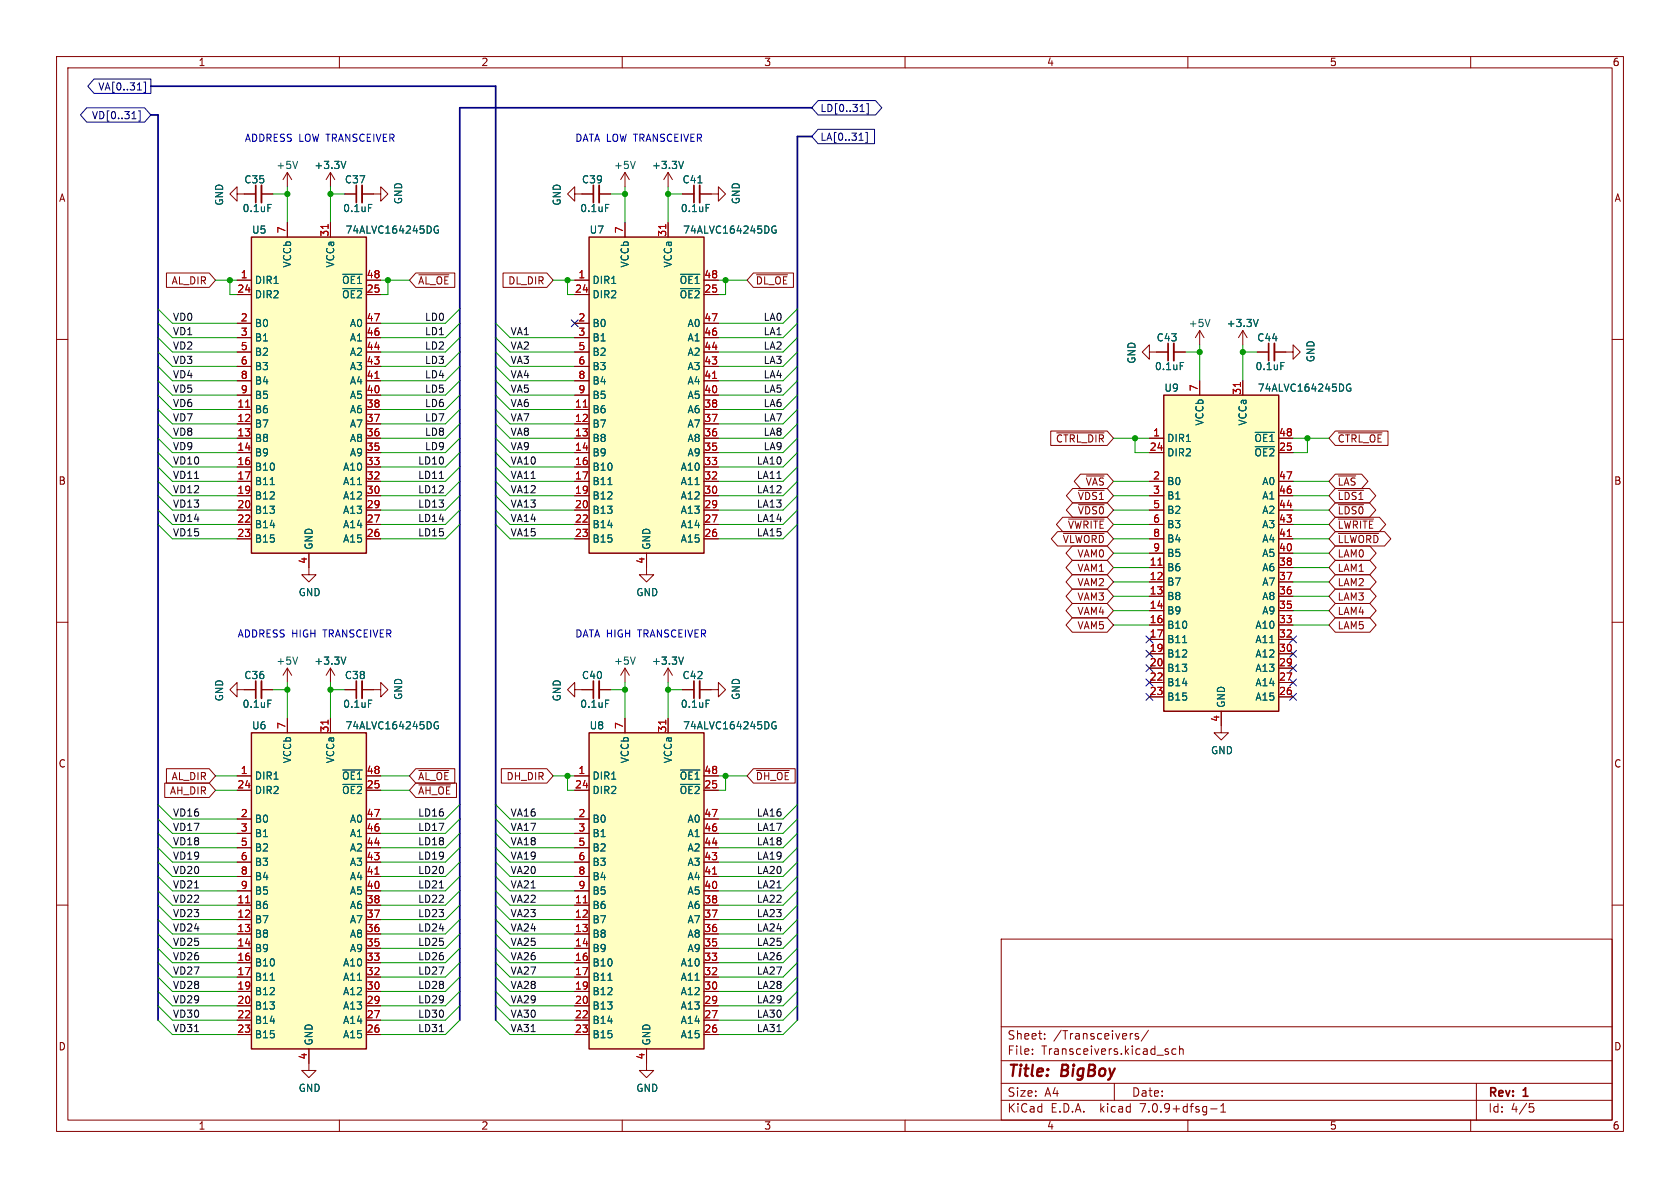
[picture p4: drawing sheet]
<svg xmlns="http://www.w3.org/2000/svg" width="297mm" height="210mm" viewBox="0 0 297 210" stroke-linecap="round" stroke-linejoin="round" font-family="sans-serif">
<g fill="none" stroke="#840000" stroke-width=".18">
<path d="M10 10h277v190h-277zM12 12h273v186h-273zM60 10v2M110 10v2M160 10v2M210 10v2M260 10v2M41.9 34.3v-1.3l-1.3 1.3 1.3 1.3v-1.3h3.3M46.2 34.3h2.1M50.8 30.5v2.5M50.8 39.4v2.5M50.8 30.5l-.8 1.3"/>
<path d="M50.8 30.5l.8 1.3M58.4 30.5v2.5M58.4 39.4v2.5M58.4 30.5l-.7 1.3M58.4 30.5l.8 1.3M61 34.3h2M64 34.3h3.3v-1.3l1.3 1.3-1.3 1.3v-1.3M101.6 34.3v-1.3l-1.3 1.3 1.3 1.3v-1.3h3.3M105.9 34.3h2M110.5 30.5v2.5M110.5 39.4v2.5M110.5 30.5l-.8 1.3"/>
<path d="M110.5 30.5l.8 1.3M118.1 30.5v2.5M118.1 39.4v2.5M118.1 30.5l-.8 1.3M118.1 30.5l.8 1.3M120.6 34.3h2.1M123.7 34.3h3.3v-1.3l1.3 1.3-1.3 1.3v-1.3M10 60h2M29.4 48.3h7.6l1.1 1.2-1.1 1.3h-7.6zM41.9 49.5h2.5M41.9 57.2h2.5M41.9 52.1h2.5"/>
<path d="M41.9 59.7h2.5M64.8 49.5h2.5M64.8 57.2h2.5M64.8 52.1h2.5M64.8 59.7h2.5M73.5 48.3h6.9v2.5h-6.9l-1.1-1.3zM74 48.6h5.4M88.9 48.3h7.8l1.1 1.2-1.1 1.3h-7.8zM101.6 49.5h2.5M101.6 57.2h2.5M101.6 52.1h2.5M101.6 59.7h2.5"/>
<path d="M124.5 49.5h2.5M124.5 57.2h2.5M124.5 52.1h2.5M124.5 59.7h2.5M133.2 48.3h7.1v2.5h-7.1l-1.1-1.3zM133.7 48.6h5.5M212.1 58.4l-.8 1.3M212.1 58.4v2.6M212.1 58.4l.8 1.3M219.7 58.4l-.8 1.3M219.7 58.4v2.6M219.7 58.4l.8 1.3"/>
<path d="M285 60h2M41.9 62.2h2.5M41.9 72.4h2.5M41.9 74.9h2.5M41.9 77.5h2.5M41.9 69.9h2.5M41.9 67.3h2.5M41.9 64.8h2.5M64.8 62.2h2.5M64.8 72.4h2.5M64.8 74.9h2.5M64.8 77.5h2.5"/>
<path d="M64.8 69.9h2.5M64.8 67.3h2.5M64.8 64.8h2.5M101.6 62.2h2.5M101.6 72.4h2.5M101.6 74.9h2.5M101.6 77.5h2.5M101.6 69.9h2.5M101.6 67.3h2.5M101.6 64.8h2.5M124.5 62.2h2.5M124.5 72.4h2.5"/>
<path d="M124.5 74.9h2.5M124.5 77.5h2.5M124.5 69.9h2.5M124.5 67.3h2.5M124.5 64.8h2.5M185.8 76.2h9.9l1.1 1.3-1.1 1.2h-9.9zM186.8 76.5h8.4M203.2 62.2v-1.2l-1.3 1.2 1.3 1.3v-1.3h3.3M203.2 77.5h2.5M207.5 62.2h2M212.1 67.3v2.6M219.7 67.3v2.6"/>
<path d="M222.2 62.2h2.1M225.3 62.2h3.3v-1.2l1.3 1.2-1.3 1.3v-1.3M226.1 77.5h2.5M236.1 76.2h9.3v2.5h-9.3l-1.2-1.2zM236.6 76.5h7.7M41.9 80h2.5M41.9 82.6h2.5M41.9 85.1h2.5M41.9 87.6h2.5M41.9 90.2h2.5M41.9 92.7h2.5M41.9 95.3h2.5"/>
<path d="M54.6 97.8v3.8h1.3l-1.3 1.3-1.3-1.3h1.3M64.8 80h2.5M64.8 82.6h2.5M64.8 85.1h2.5M64.8 87.6h2.5M64.8 90.2h2.5M64.8 92.7h2.5M64.8 95.3h2.5M101.6 80h2.5M101.6 82.6h2.5M101.6 85.1h2.5M101.6 87.6h2.5"/>
<path d="M101.6 90.2h2.5M101.6 92.7h2.5M101.6 95.3h2.5M114.3 97.8v3.8h1.3l-1.3 1.3-1.3-1.3h1.3M124.5 80h2.5M124.5 82.6h2.5M124.5 85.1h2.5M124.5 87.6h2.5M124.5 90.2h2.5M124.5 92.7h2.5M124.5 95.3h2.5M187 94h8.7l1.1 1.3-1.1 1.2h-8.7l-1.1-1.2z"/>
<path d="M187.9 91.4h7.8l1.1 1.3-1.1 1.3h-7.8l-1.1-1.3zM188 94.3h7.2M188.9 91.8h6.3M189.6 99.1h6.1l1.1 1.2-1.1 1.3h-6.1l-1.1-1.3zM189.6 96.5h6.1l1.1 1.3-1.1 1.3h-6.1l-1.1-1.3zM189.6 88.9h6.1l1.1 1.3-1.1 1.2h-6.1l-1.1-1.2zM189.6 86.4h6.1l1.1 1.2-1.1 1.3h-6.1l-1.1-1.3zM190.7 89.2h4.5M190.7 86.7h4.5M191 83.8h4.7l1.1 1.3-1.1 1.3h-4.7l-1.1-1.3zM192.1 84.1h3.1M203.2 80h2.5"/>
<path d="M203.2 85.1h2.5M203.2 87.6h2.5M203.2 90.2h2.5M203.2 92.7h2.5M203.2 95.3h2.5M203.2 97.8h2.5M226.1 80h2.5M226.1 85.1h2.5M226.1 87.6h2.5M226.1 90.2h2.5M226.1 92.7h2.5M226.1 95.3h2.5"/>
<path d="M226.1 97.8h2.5M236.1 83.8h4.6l1.1 1.3-1.1 1.3h-4.6l-1.2-1.3zM236.1 88.9h6l1.1 1.3-1.1 1.2h-6l-1.2-1.2zM236.1 91.4h7.8l1.1 1.3-1.1 1.3h-7.8l-1.2-1.3zM236.1 94h8.7l1.1 1.3-1.1 1.2h-8.7l-1.2-1.2zM236.1 86.4h6l1.1 1.2-1.1 1.3h-6l-1.2-1.3zM236.1 99.1h6.1l1.1 1.2-1.1 1.3h-6.1l-1.2-1.3zM236.1 96.5h6.1l1.1 1.3-1.1 1.3h-6.1l-1.2-1.3zM236.6 84.1h3.1M236.6 89.2h4.5M236.6 91.8h6.2M236.6 86.7h4.5"/>
<path d="M236.6 94.3h7.1M10 110h2M50.8 118.1v2.6M50.8 118.1l-.8 1.3M50.8 118.1l.8 1.3M58.4 118.1v2.6M58.4 118.1l-.7 1.3M58.4 118.1l.8 1.3M110.5 118.1v2.6M110.5 118.1l-.8 1.3M110.5 118.1l.8 1.3M118.1 118.1v2.6"/>
<path d="M118.1 118.1l-.8 1.3M118.1 118.1l.8 1.3M189.6 104.1h6.1l1.1 1.3-1.1 1.3h-6.1l-1.1-1.3zM189.6 101.6h6.1l1.1 1.3-1.1 1.2h-6.1l-1.1-1.2zM189.6 109.2h6.1l1.1 1.3-1.1 1.3h-6.1l-1.1-1.3zM189.6 106.7h6.1l1.1 1.3-1.1 1.2h-6.1l-1.1-1.2zM203.2 100.3h2.5M203.2 102.9h2.5M203.2 105.4h2.5M203.2 108h2.5M203.2 110.5h2.5M203.2 113h2.5"/>
<path d="M203.2 115.6h2.5M203.2 118.1h2.5M226.1 100.3h2.5M226.1 102.9h2.5M226.1 105.4h2.5M226.1 108h2.5M226.1 110.5h2.5M226.1 113h2.5M226.1 115.6h2.5M226.1 118.1h2.5M236.1 109.2h6.1l1.1 1.3-1.1 1.3h-6.1l-1.2-1.3zM236.1 104.1h6.1l1.1 1.3-1.1 1.3h-6.1l-1.2-1.3z"/>
<path d="M236.1 101.6h6.1l1.1 1.3-1.1 1.2h-6.1l-1.2-1.2zM236.1 106.7h6.1l1.1 1.3-1.1 1.2h-6.1l-1.2-1.2zM285 110h2M29.1 138.4h7.9l1.1 1.3-1.1 1.3h-7.9zM29.4 135.9h7.6l1.1 1.3-1.1 1.2h-7.6zM41.9 121.9v-1.2l-1.3 1.2 1.3 1.3v-1.3h3.3M41.9 137.2h2.5M41.9 139.7h2.5M46.2 121.9h2.1M50.8 127v2.5M58.4 127v2.5M61 121.9h2"/>
<path d="M64 121.9h3.3v-1.2l1.3 1.2-1.3 1.3v-1.3M64.8 137.2h2.5M64.8 139.7h2.5M73.5 138.4h7.2v2.6h-7.2l-1.1-1.3zM73.5 135.9h6.9v2.5h-6.9l-1.1-1.2zM74 138.7h5.7M74 136.2h5.4M88.6 135.9h8.1l1.1 1.3-1.1 1.2h-8.1zM101.6 121.9v-1.2l-1.3 1.2 1.3 1.3v-1.3h3.3M101.6 137.2h2.5M101.6 139.7h2.5M105.9 121.9h2"/>
<path d="M110.5 127v2.5M118.1 127v2.5M120.6 121.9h2.1M123.7 121.9h3.3v-1.2l1.3 1.2-1.3 1.3v-1.3M124.5 137.2h2.5M124.5 139.7h2.5M133.2 135.9h7.4v2.5h-7.4l-1.1-1.2zM133.7 136.2h5.8M203.2 120.7h2.5M203.2 123.2h2.5M215.9 125.7v3.8h1.3l-1.3 1.3-1.3-1.3h1.3M226.1 120.7h2.5"/>
<path d="M226.1 123.2h2.5M10 160h2M41.9 144.8h2.5M41.9 147.3h2.5M41.9 157.5h2.5M41.9 154.9h2.5M41.9 152.4h2.5M41.9 149.9h2.5M64.8 144.8h2.5M64.8 147.3h2.5M64.8 157.5h2.5M64.8 154.9h2.5"/>
<path d="M64.8 152.4h2.5M64.8 149.9h2.5M101.6 144.8h2.5M101.6 147.3h2.5M101.6 157.5h2.5M101.6 154.9h2.5M101.6 152.4h2.5M101.6 149.9h2.5M124.5 144.8h2.5M124.5 147.3h2.5M124.5 157.5h2.5M124.5 154.9h2.5"/>
<path d="M124.5 152.4h2.5M124.5 149.9h2.5M285 160h2M41.9 160h2.5M41.9 162.6h2.5M41.9 165.1h2.5M41.9 167.6h2.5M41.9 170.2h2.5M41.9 172.7h2.5M41.9 175.3h2.5M41.9 177.8h2.5M64.8 160h2.5"/>
<path d="M64.8 162.6h2.5M64.8 165.1h2.5M64.8 167.6h2.5M64.8 170.2h2.5M64.8 172.7h2.5M64.8 175.3h2.5M64.8 177.8h2.5M101.6 160h2.5M101.6 162.6h2.5M101.6 165.1h2.5M101.6 167.6h2.5M101.6 170.2h2.5"/>
<path d="M101.6 172.7h2.5M101.6 175.3h2.5M101.6 177.8h2.5M124.5 160h2.5M124.5 162.6h2.5M124.5 165.1h2.5M124.5 167.6h2.5M124.5 170.2h2.5M124.5 172.7h2.5M124.5 175.3h2.5M124.5 177.8h2.5M177 166h108v32h-108z"/>
<path d="M41.9 180.3h2.5M41.9 182.9h2.5M54.6 185.4v3.8h1.3l-1.3 1.3-1.3-1.3h1.3M60 198v2M64.8 180.3h2.5M64.8 182.9h2.5M101.6 180.3h2.5M101.6 182.9h2.5M110 198v2M114.3 185.4v3.8h1.3l-1.3 1.3-1.3-1.3h1.3M124.5 180.3h2.5M124.5 182.9h2.5"/>
<path d="M160 198v2M177 194.5h108M177 191.5h108M177 187.5h108M177 181.5h108M182.5 186.3v.1M182.5 185.5v.1M184.7 183.6v.1M184.7 182.8v.1M197 191.5v3M200.1 182.7h.1M201.2 182.8l-.3-.1-.2 .2v.2l.5 .2v.3h-.5"/>
<path d="M203 182.1l-1.3 2M206.4 185.9l.2 .2-.2 .3M206.4 185.4l.1 .1M207.9 185.5l-.4-.1-.3 .3v.4l.1 .2h.6M208.5 185.5l.2-.1 .4 .1 .1 .9M208.5 184.9v1.5M210 198v2M214 196h1.2M215.8 196.6h.9M215.8 195.5l.4-.4v1.5M260 198v2M261 191.5v6.5"/>
<path d="M270.4 195.1h.7M270.5 195.7h.4l.3 .3-.2 .5-.5 .1"/>
</g>
<path d="M46.2 32.8v3M64 32.8v3M105.9 32.8v3M123.7 32.8v3M207.5 60.7v3.1M225.3 60.7v3.1M46.2 120.4v3M64 120.4v3M105.9 120.4v3M123.7 120.4v3" fill="none" stroke="#840000" stroke-width=".33"/>
<path d="M45.2 32.8v3M63 32.8v3M104.9 32.8v3M122.7 32.8v3M206.5 60.7v3.1M224.3 60.7v3.1M45.2 120.4v3M63 120.4v3M104.9 120.4v3M122.7 120.4v3" fill="none" stroke="#840000" stroke-width=".3"/>
<g fill="none" stroke="#006464" stroke-width=".18">
<path d="M47.4 36.1h.6M52.6 28.5l-.4 1.3M61.1 28.5l-.4 1.3M65.1 36.1h.6M107.1 36.1h.6M112.3 28.5l-.4 1.3M120.8 28.5l-.4 1.3M123.4 32.3h.7M124.8 36.1h.6M60.6 51h3.4M60.6 48.5h3.4M77.5 40a.59 .59 0 0 0-.8 .6 .59 .59 0 0 0 .8 .6v-.5h-.2"/>
<path d="M120.3 51h3.4M120.3 48.5h3.4M137.2 40a.59 .59 0 0 0-.8 .6 .59 .59 0 0 0 .8 .6v-.5h-.2M213.9 56.5l-.4 1.2M222.4 56.5l-.4 1.2M208.7 64.1h.6M221.9 79h3.4M221.9 76.4h3.4M226.4 64.1h.6M238.8 68a.59 .59 0 0 0-.8 .5 .59 .59 0 0 0 .8 .6v-.5h-.2M47.8 85.7h.7M107.5 85.7h.7"/>
<path d="M52.6 116.1l-.4 1.3M61.1 116.1l-.4 1.3M112.3 116.1l-.4 1.3M120.8 116.1l-.4 1.3M209.1 113.6h.7M47.4 123.8h.6M60.6 138.7h3.4M60.6 136.1h3.4M65.1 123.8h.6M77.5 127.6a.59 .59 0 0 0-.8 .6 .59 .59 0 0 0 .8 .6v-.5h-.2M107.1 123.8h.6M120.3 138.7h3.4"/>
<path d="M120.3 136.1h3.4M124.8 123.8h.6M137.2 127.6a.59 .59 0 0 0-.8 .6 .59 .59 0 0 0 .8 .6v-.5h-.2M47.8 173.3h.7M107.5 173.3h.7"/>
</g>
<g fill="#ffffc2" stroke="#ffffc2" stroke-width=".18">
<path d="M104.1 129.5h20.4v55.9h-20.4z"/>
<path d="M44.4 41.9h20.4v55.9h-20.4z"/>
<path d="M44.4 129.5h20.4v55.9h-20.4z"/>
<path d="M104.1 41.9h20.4v55.9h-20.4z"/>
<path d="M205.7 69.9h20.4v55.8h-20.4z"/>
</g>
<path d="M44.4 41.9h20.4v55.9h-20.4zM104.1 41.9h20.4v55.9h-20.4zM205.7 69.9h20.4v55.8h-20.4zM44.4 129.5h20.4v55.9h-20.4zM104.1 129.5h20.4v55.9h-20.4z" fill="none" stroke="#840000" stroke-width=".25"/>
<g fill="none" stroke="#a90000" stroke-width=".18">
<path d="M58 39.7v.7M117.7 39.7v.7M43.4 72h.7M66.3 66.9h.7M103.1 72h.7M126 66.9h.7M219.3 67.6v.7M204.7 99.9h.7M227.6 94.8h.7M58 127.3v.7M117.7 127.3v.7M43.4 159.6h.7"/>
<path d="M66.3 154.5h.7M103.1 159.6h.7M126 154.5h.7"/>
</g>
<g fill="none" stroke="#000084" stroke-width=".18">
<path d="M15.3 19h10.3l1.1 1.3-1.1 1.3h-10.3l-1.1-1.3zM16.6 14h10.1v2.5h-10.1l-1.1-1.3zM24.5 19.6h.3v1.8h-.3M25.4 14.5h.3v1.8h-.3M144.6 17.8h10.2l1.1 1.3-1.1 1.2h-10.2l-1.1-1.2zM152.1 19.7h.7M153.2 18.3h.3v1.8h-.3M23.3 21h.8M144.6 22.9h10v2.5h-10l-1.1-1.3zM151.9 24.8h.7M153 23.4h.3v1.8h-.3M101 56.5l1.2 1.3"/>
<path d="M102.2 56.5l-1.2 1.3M202.6 115l1.2 1.2M202.6 117.5l1.2 1.2M202.6 112.4l1.2 1.2M203.8 115l-1.2 1.2M203.8 117.5l-1.2 1.2M203.8 112.4l-1.2 1.2M228 115l1.2 1.2M228 112.4l1.2 1.2M228 117.5l1.2 1.2M229.2 115l-1.2 1.2M229.2 112.4l-1.2 1.2"/>
<path d="M229.2 117.5l-1.2 1.2M202.6 122.6l1.2 1.2M202.6 120l1.2 1.3M203.8 122.6l-1.2 1.2M203.8 120l-1.2 1.3M228 122.6l1.2 1.2M228 120l1.2 1.3M229.2 122.6l-1.2 1.2M229.2 120l-1.2 1.3"/>
</g>
<path d="M77.7 84.6h.7M77.7 157h.7M77.7 182.4h.7" fill="none" stroke="#0f0f0f" stroke-width=".18"/>
<path d="M26.7 15.2h60.9v165.1M143.5 19.1h-62.2v161.2M26.7 20.3h1.2v160M143.5 24.1h-2.5v156.2" fill="none" stroke="#000084" stroke-width=".3"/>
<g fill="none" stroke="#009600" stroke-width=".18">
<path d="M48.3 34.3h2.5M50.8 33v6.4M58.4 34.3h2.6M58.4 33v6.4M107.9 34.3h2.6M110.5 33v6.4M118.1 34.3h2.5M118.1 33v6.4M27.9 59.7l2.6 2.5h11.4M27.9 57.2l2.6 2.5h11.4M27.9 54.6l2.6 2.6h11.4M38.1 49.5h3.8"/>
<path d="M40.6 49.5v2.6h1.3M67.3 49.5h5.1M68.6 49.5v2.6h-1.3M81.3 59.7l-2.6 2.5h-11.4M81.3 57.2l-2.6 2.5h-11.4M81.3 54.6l-2.6 2.6h-11.4M87.6 59.7l2.6 2.5h11.4M87.6 57.2l2.6 2.5h11.4M97.8 49.5h3.8M100.3 49.5v2.6h1.3M127 49.5h5.1M128.3 49.5v2.6h-1.3"/>
<path d="M141 59.7l-2.6 2.5h-11.4M141 57.2l-2.6 2.5h-11.4M141 54.6l-2.6 2.6h-11.4M27.9 62.2l2.6 2.6h11.4M27.9 69.9l2.6 2.5h11.4M27.9 67.3l2.6 2.6h11.4M27.9 64.8l2.6 2.5h11.4M27.9 77.5l2.6 2.5h11.4M27.9 74.9l2.6 2.6h11.4M27.9 72.4l2.6 2.5h11.4M81.3 62.2l-2.6 2.6h-11.4M81.3 69.9l-2.6 2.5h-11.4"/>
<path d="M81.3 67.3l-2.6 2.6h-11.4M81.3 64.8l-2.6 2.5h-11.4M81.3 77.5l-2.6 2.5h-11.4M81.3 74.9l-2.6 2.6h-11.4M81.3 72.4l-2.6 2.5h-11.4M87.6 62.2l2.6 2.6h11.4M87.6 69.9l2.6 2.5h11.4M87.6 67.3l2.6 2.6h11.4M87.6 64.8l2.6 2.5h11.4M87.6 77.5l2.6 2.5h11.4M87.6 74.9l2.6 2.6h11.4M87.6 72.4l2.6 2.5h11.4"/>
<path d="M141 62.2l-2.6 2.6h-11.4M141 69.9l-2.6 2.5h-11.4M141 67.3l-2.6 2.6h-11.4M141 64.8l-2.6 2.5h-11.4M141 77.5l-2.6 2.5h-11.4M141 74.9l-2.6 2.6h-11.4M141 72.4l-2.6 2.5h-11.4M196.8 77.5h6.4M200.7 77.5v2.5h2.5M209.5 62.2h2.6M212.1 61v6.3M219.7 62.2h2.5"/>
<path d="M219.7 61v6.3M228.6 77.5h6.3M231.1 77.5v2.5h-2.5M27.9 82.6l2.6 2.5h11.4M27.9 85.1l2.6 2.5h11.4M27.9 92.7l2.6 2.6h11.4M27.9 90.2l2.6 2.5h11.4M27.9 80l2.6 2.6h11.4M27.9 87.6l2.6 2.6h11.4M81.3 82.6l-2.6 2.5h-11.4M81.3 85.1l-2.6 2.5h-11.4M81.3 92.7l-2.6 2.6h-11.4"/>
<path d="M81.3 90.2l-2.6 2.5h-11.4M81.3 80l-2.6 2.6h-11.4M81.3 87.6l-2.6 2.6h-11.4M87.6 82.6l2.6 2.5h11.4M87.6 85.1l2.6 2.5h11.4M87.6 92.7l2.6 2.6h11.4M87.6 90.2l2.6 2.5h11.4M87.6 80l2.6 2.6h11.4M87.6 87.6l2.6 2.6h11.4M141 82.6l-2.6 2.5h-11.4M141 85.1l-2.6 2.5h-11.4M141 92.7l-2.6 2.6h-11.4"/>
<path d="M141 90.2l-2.6 2.5h-11.4M141 80l-2.6 2.6h-11.4M141 87.6l-2.6 2.6h-11.4M196.8 85.1h6.4M196.8 87.6h6.4M196.8 95.3h6.4M196.8 92.7h6.4M196.8 97.8h6.4M196.8 90.2h6.4M228.6 85.1h6.3M228.6 87.6h6.3M228.6 95.3h6.3"/>
<path d="M228.6 92.7h6.3M228.6 97.8h6.3M228.6 90.2h6.3M196.8 105.4h6.4M196.8 102.9h6.4M196.8 100.3h6.4M196.8 108h6.4M196.8 110.5h6.4M228.6 105.4h6.3M228.6 102.9h6.3M228.6 100.3h6.3M228.6 108h6.3"/>
<path d="M228.6 110.5h6.3M38.1 137.2h3.8M38.1 139.7h3.8M48.3 121.9h2.5M50.8 120.7v6.3M58.4 121.9h2.6M58.4 120.7v6.3M67.3 137.2h5.1M67.3 139.7h5.1M97.8 137.2h3.8M100.3 137.2v2.5h1.3M107.9 121.9h2.6"/>
<path d="M110.5 120.7v6.3M118.1 120.7v6.3M118.1 121.9h2.5M127 137.2h5.1M128.3 137.2v2.5h-1.3M27.9 154.9l2.6 2.6h11.4M27.9 157.5l2.6 2.5h11.4M27.9 152.4l2.6 2.5h11.4M27.9 149.9l2.6 2.5h11.4M27.9 147.3l2.6 2.6h11.4M27.9 142.2l2.6 2.6h11.4M27.9 144.8l2.6 2.5h11.4"/>
<path d="M81.3 154.9l-2.6 2.6h-11.4M81.3 157.5l-2.6 2.5h-11.4M81.3 152.4l-2.6 2.5h-11.4M81.3 149.9l-2.6 2.5h-11.4M81.3 147.3l-2.6 2.6h-11.4M81.3 142.2l-2.6 2.6h-11.4M81.3 144.8l-2.6 2.5h-11.4M87.6 154.9l2.6 2.6h11.4M87.6 157.5l2.6 2.5h11.4M87.6 152.4l2.6 2.5h11.4M87.6 149.9l2.6 2.5h11.4M87.6 147.3l2.6 2.6h11.4"/>
<path d="M87.6 142.2l2.6 2.6h11.4M87.6 144.8l2.6 2.5h11.4M141 154.9l-2.6 2.6h-11.4M141 157.5l-2.6 2.5h-11.4M141 152.4l-2.6 2.5h-11.4M141 149.9l-2.6 2.5h-11.4M141 147.3l-2.6 2.6h-11.4M141 142.2l-2.6 2.6h-11.4M141 144.8l-2.6 2.5h-11.4M27.9 167.6l2.6 2.6h11.4M27.9 172.7l2.6 2.6h11.4M27.9 165.1l2.6 2.5h11.4"/>
<path d="M27.9 162.6l2.6 2.5h11.4M27.9 177.8l2.6 2.5h11.4M27.9 175.3l2.6 2.5h11.4M27.9 170.2l2.6 2.5h11.4M27.9 160l2.6 2.6h11.4M81.3 167.6l-2.6 2.6h-11.4M81.3 172.7l-2.6 2.6h-11.4M81.3 165.1l-2.6 2.5h-11.4M81.3 162.6l-2.6 2.5h-11.4M81.3 177.8l-2.6 2.5h-11.4M81.3 175.3l-2.6 2.5h-11.4M81.3 170.2l-2.6 2.5h-11.4"/>
<path d="M81.3 160l-2.6 2.6h-11.4M87.6 167.6l2.6 2.6h11.4M87.6 172.7l2.6 2.6h11.4M87.6 165.1l2.6 2.5h11.4M87.6 162.6l2.6 2.5h11.4M87.6 177.8l2.6 2.5h11.4M87.6 175.3l2.6 2.5h11.4M87.6 170.2l2.6 2.5h11.4M87.6 160l2.6 2.6h11.4M141 167.6l-2.6 2.6h-11.4M141 172.7l-2.6 2.6h-11.4M141 165.1l-2.6 2.5h-11.4"/>
<path d="M141 162.6l-2.6 2.5h-11.4M141 177.8l-2.6 2.5h-11.4M141 175.3l-2.6 2.5h-11.4M141 170.2l-2.6 2.5h-11.4M141 160l-2.6 2.6h-11.4M27.9 180.3l2.6 2.6h11.4M81.3 180.3l-2.6 2.6h-11.4M87.6 180.3l2.6 2.6h11.4M141 180.3l-2.6 2.6h-11.4"/>
</g>
<g fill="#009600" stroke="#009600" stroke-width=".18">
<circle cx="200.7" cy="77.5" r=".46"/>
<circle cx="231.1" cy="77.5" r=".46"/>
<circle cx="219.7" cy="62.2" r=".46"/>
<circle cx="212.1" cy="62.2" r=".46"/>
<circle cx="50.8" cy="121.9" r=".46"/>
<circle cx="58.4" cy="121.9" r=".46"/>
<circle cx="40.6" cy="49.5" r=".46"/>
<circle cx="58.4" cy="34.3" r=".46"/>
<circle cx="50.8" cy="34.3" r=".46"/>
<circle cx="110.5" cy="121.9" r=".46"/>
<circle cx="68.6" cy="49.5" r=".46"/>
<circle cx="100.3" cy="137.2" r=".46"/>
<circle cx="128.3" cy="49.5" r=".46"/>
<circle cx="128.3" cy="137.2" r=".46"/>
<circle cx="118.1" cy="121.9" r=".46"/>
<circle cx="100.3" cy="49.5" r=".46"/>
<circle cx="110.5" cy="34.3" r=".46"/>
<circle cx="118.1" cy="34.3" r=".46"/>
</g>
<g font-size="2.8" fill="#840000">
<text x="178" y="190.9">Title:</text>
<text x="187.7" y="190.9">BigBoy</text>
</g>
<g font-size="2.1" fill="#840000">
<text x="178" y="184">Sheet:</text>
<text x="186.2" y="184">/Transceivers/</text>
<text x="178" y="186.7">File:</text>
<text x="184.1" y="186.7">Transceivers.kicad_sch</text>
<text x="178" y="196.9">KiCad</text>
<text x="178" y="194.1">Size:</text>
<text x="184.7" y="194.1">A4</text>
<text x="185.7" y="196.9">E.D.A.</text>
<text x="194.6" y="196.9">kicad</text>
<text x="200" y="194.1">Date:</text>
<text x="201.8" y="196.9">7.0.9+dfsg-1</text>
<text x="263" y="194.3">Rev:</text>
<text x="263" y="196.9">Id:</text>
<text x="267.1" y="196.9">4/5</text>
<text x="269.4" y="194.3">1</text>
</g>
<g font-size="1.8" fill="#840000">
<text x="35" y="11.9">1</text>
<text x="85" y="11.9">2</text>
<text x="135" y="11.9">3</text>
<text x="185" y="11.9">4</text>
<text x="235" y="11.9">5</text>
<text x="285" y="11.9">6</text>
<text x="10.3" y="35.9">A</text>
<text x="285.3" y="35.9">A</text>
<text x="30.2" y="50.5">AL_DIR</text>
<text x="73.8" y="50.5">~{AL_OE}</text>
<text x="89.7" y="50.5">DL_DIR</text>
<text x="133.5" y="50.5">~{DL_OE}</text>
<text x="186.6" y="78.4">~{CTRL_DIR}</text>
<text x="236.4" y="78.4">~{CTRL_OE}</text>
<text x="10.3" y="85.9">B</text>
<text x="190.4" y="88.6">~{VDS1}</text>
<text x="191.8" y="86">~{VAS}</text>
<text x="236.4" y="86">~{LAS}</text>
<text x="236.4" y="88.6">~{LDS1}</text>
<text x="285.3" y="85.9">B</text>
<text x="188.7" y="93.7">~{VWRITE}</text>
<text x="190.4" y="91.1">~{VDS0}</text>
<text x="236.4" y="91.1">~{LDS0}</text>
<text x="236.4" y="93.7">~{LWRITE}</text>
<text x="187.8" y="96.2">~{VLWORD}</text>
<text x="190.4" y="101.3">VAM1</text>
<text x="190.4" y="98.7">VAM0</text>
<text x="236.4" y="96.2">~{LLWORD}</text>
<text x="236.4" y="101.3">LAM1</text>
<text x="236.4" y="98.7">LAM0</text>
<text x="190.4" y="106.4">VAM3</text>
<text x="190.4" y="103.8">VAM2</text>
<text x="236.4" y="106.4">LAM3</text>
<text x="236.4" y="103.8">LAM2</text>
<text x="190.4" y="111.4">VAM5</text>
<text x="190.4" y="108.9">VAM4</text>
<text x="236.4" y="111.4">LAM5</text>
<text x="236.4" y="108.9">LAM4</text>
<text x="10.3" y="135.9">C</text>
<text x="285.3" y="135.9">C</text>
<text x="29.9" y="140.7">AH_DIR</text>
<text x="30.2" y="138.1">AL_DIR</text>
<text x="73.8" y="140.7">~{AH_OE}</text>
<text x="73.8" y="138.1">~{AL_OE}</text>
<text x="89.4" y="138.1">DH_DIR</text>
<text x="133.5" y="138.1">~{DH_OE}</text>
<text x="10.3" y="185.9">D</text>
<text x="285.3" y="185.9">D</text>
<text x="35" y="199.9">1</text>
<text x="85" y="199.9">2</text>
<text x="135" y="199.9">3</text>
<text x="185" y="199.9">4</text>
<text x="235" y="199.9">5</text>
<text x="285" y="199.9">6</text>
</g>
<g font-size="1.8" fill="#000084">
<text x="17.3" y="16.2">VA[0..31]</text>
<text x="16.1" y="21.3">VD[0..31]</text>
<text x="144.9" y="20">LD[0..31]</text>
<text x="144.9" y="25.1">LA[0..31]</text>
</g>
<g font-size="1.8" fill="#0000c2">
<text x="43.2" y="25.2">ADDRESS LOW TRANSCEIVER</text>
<text x="101.6" y="25.2">DATA LOW TRANSCEIVER</text>
<text x="41.9" y="112.8">ADDRESS HIGH</text>
<text x="57.3" y="112.8">TRANSCEIVER</text>
<text x="101.6" y="112.8">DATA HIGH</text>
<text x="112.9" y="112.8">TRANSCEIVER</text>
</g>
<g font-size="1.8" fill="#006464">
<text x="43.1" y="32.6">C35</text>
<text x="48.8" y="30.1">+5V</text>
<text x="55.5" y="30.1">+3.3V</text>
<text x="60.9" y="32.6">C37</text>
<text x="102.8" y="32.6">C39</text>
<text x="108.5" y="30.1">+5V</text>
<text x="115.2" y="30.1">+3.3V</text>
<text x="120.6" y="32.6">C41</text>
<text x="39.6" y="36.5" transform="rotate(-90 39.6 36.5)">GND</text>
<text x="42.8" y="37.7">0.1uF</text>
<text x="44.5" y="41.5">U5</text>
<text x="60.6" y="37.7">0.1uF</text>
<text x="61" y="41.5">74ALVC164245DG</text>
<text x="71.3" y="36.2" transform="rotate(-90 71.3 36.2)">GND</text>
<text x="99.3" y="36.5" transform="rotate(-90 99.3 36.5)">GND</text>
<text x="102.5" y="37.7">0.1uF</text>
<text x="104.1" y="41.5">U7</text>
<text x="120.3" y="37.7">0.1uF</text>
<text x="120.7" y="41.5">74ALVC164245DG</text>
<text x="131" y="36.2" transform="rotate(-90 131 36.2)">GND</text>
<text x="51.7" y="47.4" transform="rotate(-90 51.7 47.4)">VCCb</text>
<text x="59.3" y="47.4" transform="rotate(-90 59.3 47.4)">VCCa</text>
<text x="111.4" y="47.4" transform="rotate(-90 111.4 47.4)">VCCb</text>
<text x="119" y="47.4" transform="rotate(-90 119 47.4)">VCCa</text>
<text x="45" y="50.4">DIR1</text>
<text x="45" y="52.9">DIR2</text>
<text x="60.4" y="52.9">~{OE2}</text>
<text x="60.4" y="50.4">~{OE1}</text>
<text x="104.6" y="50.4">DIR1</text>
<text x="104.6" y="52.9">DIR2</text>
<text x="120.1" y="52.9">~{OE2}</text>
<text x="120.1" y="50.4">~{OE1}</text>
<text x="45" y="58">B0</text>
<text x="61.8" y="58">A0</text>
<text x="104.6" y="58">B0</text>
<text x="121.5" y="58">A0</text>
<text x="210.1" y="58">+5V</text>
<text x="216.8" y="58">+3.3V</text>
<text x="45" y="60.6">B1</text>
<text x="45" y="63.1">B2</text>
<text x="45" y="65.6">B3</text>
<text x="61.8" y="65.6">A3</text>
<text x="61.8" y="63.1">A2</text>
<text x="61.8" y="60.6">A1</text>
<text x="104.6" y="60.6">B1</text>
<text x="104.6" y="63.1">B2</text>
<text x="104.6" y="65.6">B3</text>
<text x="121.5" y="65.6">A3</text>
<text x="121.5" y="63.1">A2</text>
<text x="121.5" y="60.6">A1</text>
<text x="200.9" y="64.4" transform="rotate(-90 200.9 64.4)">GND</text>
<text x="204.1" y="65.6">0.1uF</text>
<text x="204.4" y="60.6">C43</text>
<text x="221.9" y="65.6">0.1uF</text>
<text x="222.2" y="60.6">C44</text>
<text x="232.6" y="64.1" transform="rotate(-90 232.6 64.1)">GND</text>
<text x="45" y="68.2">B4</text>
<text x="45" y="70.7">B5</text>
<text x="61.8" y="70.7">A5</text>
<text x="61.8" y="68.2">A4</text>
<text x="104.6" y="68.2">B4</text>
<text x="104.6" y="70.7">B5</text>
<text x="121.5" y="70.7">A5</text>
<text x="121.5" y="68.2">A4</text>
<text x="205.7" y="69.4">U9</text>
<text x="222.3" y="69.4">74ALVC164245DG</text>
<text x="45" y="73.3">B6</text>
<text x="45" y="75.8">B7</text>
<text x="61.8" y="75.8">A7</text>
<text x="61.8" y="73.3">A6</text>
<text x="104.6" y="73.3">B6</text>
<text x="104.6" y="75.8">B7</text>
<text x="121.5" y="75.8">A7</text>
<text x="121.5" y="73.3">A6</text>
<text x="213" y="75.3" transform="rotate(-90 213 75.3)">VCCb</text>
<text x="220.6" y="75.3" transform="rotate(-90 220.6 75.3)">VCCa</text>
<text x="45" y="78.3">B8</text>
<text x="45" y="80.9">B9</text>
<text x="45" y="83.4">B10</text>
<text x="60.6" y="83.4">A10</text>
<text x="61.8" y="80.9">A9</text>
<text x="61.8" y="78.3">A8</text>
<text x="104.6" y="78.3">B8</text>
<text x="104.6" y="80.9">B9</text>
<text x="104.6" y="83.4">B10</text>
<text x="120.2" y="83.4">A10</text>
<text x="121.5" y="80.9">A9</text>
<text x="121.5" y="78.3">A8</text>
<text x="206.2" y="78.3">DIR1</text>
<text x="206.2" y="80.9">DIR2</text>
<text x="221.7" y="80.9">~{OE2}</text>
<text x="221.7" y="78.3">~{OE1}</text>
<text x="45" y="86">B11</text>
<text x="45" y="88.5">B12</text>
<text x="60.6" y="88.5">A12</text>
<text x="60.6" y="86">A11</text>
<text x="104.6" y="86">B11</text>
<text x="104.6" y="88.5">B12</text>
<text x="120.2" y="88.5">A12</text>
<text x="120.2" y="86">A11</text>
<text x="206.2" y="86">B0</text>
<text x="206.2" y="88.5">B1</text>
<text x="223.1" y="88.5">A1</text>
<text x="223.1" y="86">A0</text>
<text x="45" y="91">B13</text>
<text x="45" y="93.6">B14</text>
<text x="60.6" y="93.6">A14</text>
<text x="60.6" y="91">A13</text>
<text x="104.6" y="91">B13</text>
<text x="104.6" y="93.6">B14</text>
<text x="120.2" y="93.6">A14</text>
<text x="120.2" y="91">A13</text>
<text x="206.2" y="91">B2</text>
<text x="206.2" y="93.6">B3</text>
<text x="223.1" y="93.6">A3</text>
<text x="223.1" y="91">A2</text>
<text x="45" y="96.1">B15</text>
<text x="55.5" y="97.3" transform="rotate(-90 55.5 97.3)">GND</text>
<text x="60.6" y="96.1">A15</text>
<text x="104.6" y="96.1">B15</text>
<text x="115.2" y="97.3" transform="rotate(-90 115.2 97.3)">GND</text>
<text x="120.2" y="96.1">A15</text>
<text x="206.2" y="101.2">B6</text>
<text x="206.2" y="96.1">B4</text>
<text x="206.2" y="98.7">B5</text>
<text x="223.1" y="101.2">A6</text>
<text x="223.1" y="98.7">A5</text>
<text x="223.1" y="96.1">A4</text>
<text x="52.7" y="105.6">GND</text>
<text x="112.4" y="105.6">GND</text>
<text x="206.2" y="103.7">B7</text>
<text x="206.2" y="106.3">B8</text>
<text x="223.1" y="106.3">A8</text>
<text x="223.1" y="103.7">A7</text>
<text x="206.2" y="108.8">B9</text>
<text x="206.2" y="111.4">B10</text>
<text x="206.2" y="113.9">B11</text>
<text x="221.8" y="113.9">A11</text>
<text x="221.8" y="111.4">A10</text>
<text x="223.1" y="108.8">A9</text>
<text x="48.8" y="117.7">+5V</text>
<text x="55.5" y="117.7">+3.3V</text>
<text x="108.5" y="117.7">+5V</text>
<text x="115.2" y="117.7">+3.3V</text>
<text x="206.2" y="116.4">B12</text>
<text x="206.2" y="119">B13</text>
<text x="221.8" y="119">A13</text>
<text x="221.8" y="116.4">A12</text>
<text x="39.6" y="124.1" transform="rotate(-90 39.6 124.1)">GND</text>
<text x="42.8" y="125.3">0.1uF</text>
<text x="43.1" y="120.2">C36</text>
<text x="60.6" y="125.3">0.1uF</text>
<text x="60.9" y="120.2">C38</text>
<text x="71.3" y="123.8" transform="rotate(-90 71.3 123.8)">GND</text>
<text x="99.3" y="124.1" transform="rotate(-90 99.3 124.1)">GND</text>
<text x="102.5" y="125.3">0.1uF</text>
<text x="102.8" y="120.2">C40</text>
<text x="120.3" y="125.3">0.1uF</text>
<text x="120.6" y="120.2">C42</text>
<text x="131" y="123.8" transform="rotate(-90 131 123.8)">GND</text>
<text x="206.2" y="121.5">B14</text>
<text x="206.2" y="124.1">B15</text>
<text x="216.8" y="125.2" transform="rotate(-90 216.8 125.2)">GND</text>
<text x="221.8" y="124.1">A15</text>
<text x="221.8" y="121.5">A14</text>
<text x="44.5" y="129.1">U6</text>
<text x="61" y="129.1">74ALVC164245DG</text>
<text x="104.1" y="129.1">U8</text>
<text x="120.7" y="129.1">74ALVC164245DG</text>
<text x="51.7" y="135" transform="rotate(-90 51.7 135)">VCCb</text>
<text x="59.3" y="135" transform="rotate(-90 59.3 135)">VCCa</text>
<text x="111.4" y="135" transform="rotate(-90 111.4 135)">VCCb</text>
<text x="119" y="135" transform="rotate(-90 119 135)">VCCa</text>
<text x="214" y="133.5">GND</text>
<text x="45" y="138">DIR1</text>
<text x="45" y="140.6">DIR2</text>
<text x="60.4" y="140.6">~{OE2}</text>
<text x="60.4" y="138">~{OE1}</text>
<text x="104.6" y="138">DIR1</text>
<text x="104.6" y="140.6">DIR2</text>
<text x="120.1" y="140.6">~{OE2}</text>
<text x="120.1" y="138">~{OE1}</text>
<text x="45" y="145.6">B0</text>
<text x="45" y="148.2">B1</text>
<text x="61.8" y="148.2">A1</text>
<text x="61.8" y="145.6">A0</text>
<text x="104.6" y="145.6">B0</text>
<text x="104.6" y="148.2">B1</text>
<text x="121.5" y="148.2">A1</text>
<text x="121.5" y="145.6">A0</text>
<text x="45" y="150.7">B2</text>
<text x="45" y="153.3">B3</text>
<text x="45" y="155.8">B4</text>
<text x="61.8" y="155.8">A4</text>
<text x="61.8" y="153.3">A3</text>
<text x="61.8" y="150.7">A2</text>
<text x="104.6" y="150.7">B2</text>
<text x="104.6" y="153.3">B3</text>
<text x="104.6" y="155.8">B4</text>
<text x="121.5" y="155.8">A4</text>
<text x="121.5" y="153.3">A3</text>
<text x="121.5" y="150.7">A2</text>
<text x="45" y="160.9">B6</text>
<text x="45" y="158.3">B5</text>
<text x="61.8" y="160.9">A6</text>
<text x="61.8" y="158.3">A5</text>
<text x="104.6" y="160.9">B6</text>
<text x="104.6" y="158.3">B5</text>
<text x="121.5" y="160.9">A6</text>
<text x="121.5" y="158.3">A5</text>
<text x="45" y="163.4">B7</text>
<text x="45" y="166">B8</text>
<text x="61.8" y="166">A8</text>
<text x="61.8" y="163.4">A7</text>
<text x="104.6" y="163.4">B7</text>
<text x="104.6" y="166">B8</text>
<text x="121.5" y="166">A8</text>
<text x="121.5" y="163.4">A7</text>
<text x="45" y="168.5">B9</text>
<text x="45" y="171">B10</text>
<text x="45" y="173.6">B11</text>
<text x="60.6" y="173.6">A11</text>
<text x="60.6" y="171">A10</text>
<text x="61.8" y="168.5">A9</text>
<text x="104.6" y="168.5">B9</text>
<text x="104.6" y="171">B10</text>
<text x="104.6" y="173.6">B11</text>
<text x="120.2" y="173.6">A11</text>
<text x="120.2" y="171">A10</text>
<text x="121.5" y="168.5">A9</text>
<text x="45" y="176.1">B12</text>
<text x="45" y="178.7">B13</text>
<text x="60.6" y="178.7">A13</text>
<text x="60.6" y="176.1">A12</text>
<text x="104.6" y="176.1">B12</text>
<text x="104.6" y="178.7">B13</text>
<text x="120.2" y="178.7">A13</text>
<text x="120.2" y="176.1">A12</text>
<text x="45" y="181.2">B14</text>
<text x="45" y="183.7">B15</text>
<text x="55.5" y="184.9" transform="rotate(-90 55.5 184.9)">GND</text>
<text x="60.6" y="183.7">A15</text>
<text x="60.6" y="181.2">A14</text>
<text x="104.6" y="181.2">B14</text>
<text x="104.6" y="183.7">B15</text>
<text x="115.2" y="184.9" transform="rotate(-90 115.2 184.9)">GND</text>
<text x="120.2" y="183.7">A15</text>
<text x="120.2" y="181.2">A14</text>
<text x="52.7" y="193.2">GND</text>
<text x="112.4" y="193.2">GND</text>
</g>
<g font-size="1.8" fill="#a90000">
<text x="50.5" y="41.3" transform="rotate(-90 50.5 41.3)">7</text>
<text x="58.2" y="42" transform="rotate(-90 58.2 42)">31</text>
<text x="110.2" y="41.3" transform="rotate(-90 110.2 41.3)">7</text>
<text x="117.9" y="42" transform="rotate(-90 117.9 42)">31</text>
<text x="41.9" y="51.8">24</text>
<text x="42.5" y="49.3">1</text>
<text x="64.7" y="51.8">25</text>
<text x="64.7" y="49.3">48</text>
<text x="101.6" y="51.8">24</text>
<text x="102.2" y="49.3">1</text>
<text x="124.4" y="51.8">25</text>
<text x="124.4" y="49.3">48</text>
<text x="42.5" y="56.9">2</text>
<text x="42.5" y="59.4">3</text>
<text x="64.7" y="59.4">46</text>
<text x="64.7" y="56.9">47</text>
<text x="102.2" y="56.9">2</text>
<text x="102.2" y="59.4">3</text>
<text x="124.4" y="59.4">46</text>
<text x="124.4" y="56.9">47</text>
<text x="42.5" y="62">5</text>
<text x="42.5" y="64.5">6</text>
<text x="64.7" y="64.5">43</text>
<text x="64.7" y="62">44</text>
<text x="102.2" y="62">5</text>
<text x="102.2" y="64.5">6</text>
<text x="124.4" y="64.5">43</text>
<text x="124.4" y="62">44</text>
<text x="42.5" y="67.1">8</text>
<text x="42.5" y="69.6">9</text>
<text x="64.7" y="69.6">40</text>
<text x="64.7" y="67.1">41</text>
<text x="102.2" y="67.1">8</text>
<text x="102.2" y="69.6">9</text>
<text x="124.4" y="69.6">40</text>
<text x="124.4" y="67.1">41</text>
<text x="211.8" y="69.3" transform="rotate(-90 211.8 69.3)">7</text>
<text x="219.5" y="69.9" transform="rotate(-90 219.5 69.9)">31</text>
<text x="41.9" y="72.1">11</text>
<text x="41.9" y="74.7">12</text>
<text x="41.9" y="77.2">13</text>
<text x="64.7" y="77.2">36</text>
<text x="64.7" y="74.7">37</text>
<text x="64.7" y="72.1">38</text>
<text x="101.6" y="72.1">11</text>
<text x="101.6" y="74.7">12</text>
<text x="101.6" y="77.2">13</text>
<text x="124.4" y="77.2">36</text>
<text x="124.4" y="74.7">37</text>
<text x="124.4" y="72.1">38</text>
<text x="203.8" y="77.2">1</text>
<text x="226" y="77.2">48</text>
<text x="41.9" y="79.8">14</text>
<text x="41.9" y="82.3">16</text>
<text x="64.7" y="82.3">33</text>
<text x="64.7" y="79.8">35</text>
<text x="101.6" y="79.8">14</text>
<text x="101.6" y="82.3">16</text>
<text x="124.4" y="82.3">33</text>
<text x="124.4" y="79.8">35</text>
<text x="203.2" y="79.8">24</text>
<text x="226" y="79.8">25</text>
<text x="41.9" y="84.8">17</text>
<text x="41.9" y="87.4">19</text>
<text x="41.9" y="89.9">20</text>
<text x="64.7" y="89.9">29</text>
<text x="64.7" y="87.4">30</text>
<text x="64.7" y="84.8">32</text>
<text x="101.6" y="84.8">17</text>
<text x="101.6" y="87.4">19</text>
<text x="101.6" y="89.9">20</text>
<text x="124.4" y="89.9">29</text>
<text x="124.4" y="87.4">30</text>
<text x="124.4" y="84.8">32</text>
<text x="203.8" y="84.8">2</text>
<text x="203.8" y="87.4">3</text>
<text x="203.8" y="89.9">5</text>
<text x="226" y="89.9">44</text>
<text x="226" y="87.4">46</text>
<text x="226" y="84.8">47</text>
<text x="41.9" y="92.5">22</text>
<text x="41.9" y="95">23</text>
<text x="64.7" y="95">26</text>
<text x="64.7" y="92.5">27</text>
<text x="101.6" y="92.5">22</text>
<text x="101.6" y="95">23</text>
<text x="124.4" y="95">26</text>
<text x="124.4" y="92.5">27</text>
<text x="203.8" y="92.5">6</text>
<text x="203.8" y="95">8</text>
<text x="226" y="95">41</text>
<text x="226" y="92.5">43</text>
<text x="54.4" y="99.8" transform="rotate(-90 54.4 99.8)">4</text>
<text x="114" y="99.8" transform="rotate(-90 114 99.8)">4</text>
<text x="203.2" y="100.1">11</text>
<text x="203.8" y="97.5">9</text>
<text x="226" y="100.1">38</text>
<text x="226" y="97.5">40</text>
<text x="203.2" y="102.6">12</text>
<text x="203.2" y="105.2">13</text>
<text x="203.2" y="107.7">14</text>
<text x="226" y="107.7">35</text>
<text x="226" y="105.2">36</text>
<text x="226" y="102.6">37</text>
<text x="203.2" y="110.2">16</text>
<text x="203.2" y="112.8">17</text>
<text x="226" y="112.8">32</text>
<text x="226" y="110.2">33</text>
<text x="203.2" y="115.3">19</text>
<text x="203.2" y="117.9">20</text>
<text x="226" y="117.9">29</text>
<text x="226" y="115.3">30</text>
<text x="203.2" y="120.4">22</text>
<text x="203.2" y="122.9">23</text>
<text x="226" y="122.9">26</text>
<text x="226" y="120.4">27</text>
<text x="50.5" y="129" transform="rotate(-90 50.5 129)">7</text>
<text x="58.2" y="129.6" transform="rotate(-90 58.2 129.6)">31</text>
<text x="110.2" y="129" transform="rotate(-90 110.2 129)">7</text>
<text x="117.9" y="129.6" transform="rotate(-90 117.9 129.6)">31</text>
<text x="215.6" y="127.7" transform="rotate(-90 215.6 127.7)">4</text>
<text x="42.5" y="136.9">1</text>
<text x="64.7" y="136.9">48</text>
<text x="102.2" y="136.9">1</text>
<text x="124.4" y="136.9">48</text>
<text x="41.9" y="139.4">24</text>
<text x="64.7" y="139.4">25</text>
<text x="101.6" y="139.4">24</text>
<text x="124.4" y="139.4">25</text>
<text x="42.5" y="144.5">2</text>
<text x="42.5" y="147.1">3</text>
<text x="42.5" y="149.6">5</text>
<text x="64.7" y="149.6">44</text>
<text x="64.7" y="147.1">46</text>
<text x="64.7" y="144.5">47</text>
<text x="102.2" y="144.5">2</text>
<text x="102.2" y="147.1">3</text>
<text x="102.2" y="149.6">5</text>
<text x="124.4" y="149.6">44</text>
<text x="124.4" y="147.1">46</text>
<text x="124.4" y="144.5">47</text>
<text x="42.5" y="152.1">6</text>
<text x="42.5" y="154.7">8</text>
<text x="64.7" y="154.7">41</text>
<text x="64.7" y="152.1">43</text>
<text x="102.2" y="152.1">6</text>
<text x="102.2" y="154.7">8</text>
<text x="124.4" y="154.7">41</text>
<text x="124.4" y="152.1">43</text>
<text x="41.9" y="159.8">11</text>
<text x="42.5" y="157.2">9</text>
<text x="64.7" y="159.8">38</text>
<text x="64.7" y="157.2">40</text>
<text x="101.6" y="159.8">11</text>
<text x="102.2" y="157.2">9</text>
<text x="124.4" y="159.8">38</text>
<text x="124.4" y="157.2">40</text>
<text x="41.9" y="162.3">12</text>
<text x="41.9" y="164.8">13</text>
<text x="41.9" y="167.4">14</text>
<text x="64.7" y="167.4">35</text>
<text x="64.7" y="164.8">36</text>
<text x="64.7" y="162.3">37</text>
<text x="101.6" y="162.3">12</text>
<text x="101.6" y="164.8">13</text>
<text x="101.6" y="167.4">14</text>
<text x="124.4" y="167.4">35</text>
<text x="124.4" y="164.8">36</text>
<text x="124.4" y="162.3">37</text>
<text x="41.9" y="169.9">16</text>
<text x="41.9" y="172.5">17</text>
<text x="64.7" y="172.5">32</text>
<text x="64.7" y="169.9">33</text>
<text x="101.6" y="169.9">16</text>
<text x="101.6" y="172.5">17</text>
<text x="124.4" y="172.5">32</text>
<text x="124.4" y="169.9">33</text>
<text x="41.9" y="175">19</text>
<text x="41.9" y="177.5">20</text>
<text x="64.7" y="177.5">29</text>
<text x="64.7" y="175">30</text>
<text x="101.6" y="175">19</text>
<text x="101.6" y="177.5">20</text>
<text x="124.4" y="177.5">29</text>
<text x="124.4" y="175">30</text>
<text x="41.9" y="180.1">22</text>
<text x="41.9" y="182.6">23</text>
<text x="64.7" y="182.6">26</text>
<text x="64.7" y="180.1">27</text>
<text x="101.6" y="180.1">22</text>
<text x="101.6" y="182.6">23</text>
<text x="124.4" y="182.6">26</text>
<text x="124.4" y="180.1">27</text>
<text x="54.4" y="187.4" transform="rotate(-90 54.4 187.4)">4</text>
<text x="114" y="187.4" transform="rotate(-90 114 187.4)">4</text>
</g>
<g font-size="1.8" fill="#0f0f0f">
<text x="30.5" y="59.3">VD1</text>
<text x="30.5" y="56.8">VD0</text>
<text x="75" y="59.3">LD1</text>
<text x="75" y="56.8">LD0</text>
<text x="90.2" y="59.3">VA1</text>
<text x="134.9" y="56.8">LA0</text>
<text x="134.9" y="59.3">LA1</text>
<text x="30.5" y="61.9">VD2</text>
<text x="30.5" y="64.4">VD3</text>
<text x="75" y="64.4">LD3</text>
<text x="75" y="61.9">LD2</text>
<text x="90.2" y="64.4">VA3</text>
<text x="90.2" y="61.9">VA2</text>
<text x="134.9" y="64.4">LA3</text>
<text x="134.9" y="61.9">LA2</text>
<text x="30.5" y="69.5">VD5</text>
<text x="30.5" y="67">VD4</text>
<text x="75" y="69.5">LD5</text>
<text x="75" y="67">LD4</text>
<text x="90.2" y="69.5">VA5</text>
<text x="90.2" y="67">VA4</text>
<text x="134.9" y="67">LA4</text>
<text x="134.9" y="69.5">LA5</text>
<text x="30.5" y="74.6">VD7</text>
<text x="30.5" y="72">VD6</text>
<text x="30.5" y="77.1">VD8</text>
<text x="75" y="74.6">LD7</text>
<text x="75" y="72">LD6</text>
<text x="75" y="77.1">LD8</text>
<text x="90.2" y="72">VA6</text>
<text x="90.2" y="77.1">VA8</text>
<text x="90.2" y="74.6">VA7</text>
<text x="134.9" y="72">LA6</text>
<text x="134.9" y="77.1">LA8</text>
<text x="134.9" y="74.6">LA7</text>
<text x="30.5" y="82.2">VD10</text>
<text x="30.5" y="79.7">VD9</text>
<text x="73.8" y="82.2">LD10</text>
<text x="75" y="79.7">LD9</text>
<text x="90.2" y="82.2">VA10</text>
<text x="90.2" y="79.7">VA9</text>
<text x="133.7" y="82.2">LA10</text>
<text x="134.9" y="79.7">LA9</text>
<text x="30.5" y="84.7">VD11</text>
<text x="30.5" y="89.8">VD13</text>
<text x="30.5" y="87.3">VD12</text>
<text x="73.8" y="87.3">LD12</text>
<text x="73.8" y="84.7">LD11</text>
<text x="73.8" y="89.8">LD13</text>
<text x="90.2" y="87.3">VA12</text>
<text x="90.2" y="89.8">VA13</text>
<text x="90.2" y="84.7">VA11</text>
<text x="133.7" y="87.3">LA12</text>
<text x="133.7" y="84.7">LA11</text>
<text x="133.7" y="89.8">LA13</text>
<text x="30.5" y="94.9">VD15</text>
<text x="30.5" y="92.4">VD14</text>
<text x="73.8" y="92.4">LD14</text>
<text x="73.8" y="94.9">LD15</text>
<text x="90.2" y="92.4">VA14</text>
<text x="90.2" y="94.9">VA15</text>
<text x="133.7" y="94.9">LA15</text>
<text x="133.7" y="92.4">LA14</text>
<text x="30.5" y="144.4">VD16</text>
<text x="30.5" y="147">VD17</text>
<text x="30.5" y="149.5">VD18</text>
<text x="73.8" y="147">LD17</text>
<text x="73.8" y="144.4">LD16</text>
<text x="73.8" y="149.5">LD18</text>
<text x="90.2" y="147">VA17</text>
<text x="90.2" y="149.5">VA18</text>
<text x="90.2" y="144.4">VA16</text>
<text x="133.7" y="147">LA17</text>
<text x="133.7" y="149.5">LA18</text>
<text x="133.7" y="144.4">LA16</text>
<text x="30.5" y="154.6">VD20</text>
<text x="30.5" y="152.1">VD19</text>
<text x="73.8" y="152.1">LD19</text>
<text x="73.8" y="154.6">LD20</text>
<text x="90.2" y="154.6">VA20</text>
<text x="90.2" y="152.1">VA19</text>
<text x="133.7" y="154.6">LA20</text>
<text x="133.7" y="152.1">LA19</text>
<text x="30.5" y="157.1">VD21</text>
<text x="30.5" y="159.7">VD22</text>
<text x="73.8" y="157.1">LD21</text>
<text x="73.8" y="159.7">LD22</text>
<text x="90.2" y="159.7">VA22</text>
<text x="90.2" y="157.1">VA21</text>
<text x="133.7" y="157.1">LA21</text>
<text x="133.7" y="159.7">LA22</text>
<text x="30.5" y="164.8">VD24</text>
<text x="30.5" y="162.2">VD23</text>
<text x="30.5" y="167.3">VD25</text>
<text x="73.8" y="164.8">LD24</text>
<text x="73.8" y="167.3">LD25</text>
<text x="73.8" y="162.2">LD23</text>
<text x="90.2" y="162.2">VA23</text>
<text x="90.2" y="164.8">VA24</text>
<text x="90.2" y="167.3">VA25</text>
<text x="133.7" y="164.8">LA24</text>
<text x="133.7" y="167.3">LA25</text>
<text x="133.7" y="162.2">LA23</text>
<text x="30.5" y="172.4">VD27</text>
<text x="30.5" y="169.8">VD26</text>
<text x="73.8" y="169.8">LD26</text>
<text x="73.8" y="172.4">LD27</text>
<text x="90.2" y="169.8">VA26</text>
<text x="90.2" y="172.4">VA27</text>
<text x="133.7" y="169.8">LA26</text>
<text x="133.7" y="172.4">LA27</text>
<text x="30.5" y="180">VD30</text>
<text x="30.5" y="177.5">VD29</text>
<text x="30.5" y="174.9">VD28</text>
<text x="73.8" y="174.9">LD28</text>
<text x="73.8" y="177.5">LD29</text>
<text x="73.8" y="180">LD30</text>
<text x="90.2" y="174.9">VA28</text>
<text x="90.2" y="177.5">VA29</text>
<text x="90.2" y="180">VA30</text>
<text x="133.7" y="174.9">LA28</text>
<text x="133.7" y="180">LA30</text>
<text x="133.7" y="177.5">LA29</text>
<text x="30.5" y="182.5">VD31</text>
<text x="73.8" y="182.5">LD31</text>
<text x="90.2" y="182.5">VA31</text>
<text x="133.7" y="182.5">LA31</text>
</g>
</svg>
